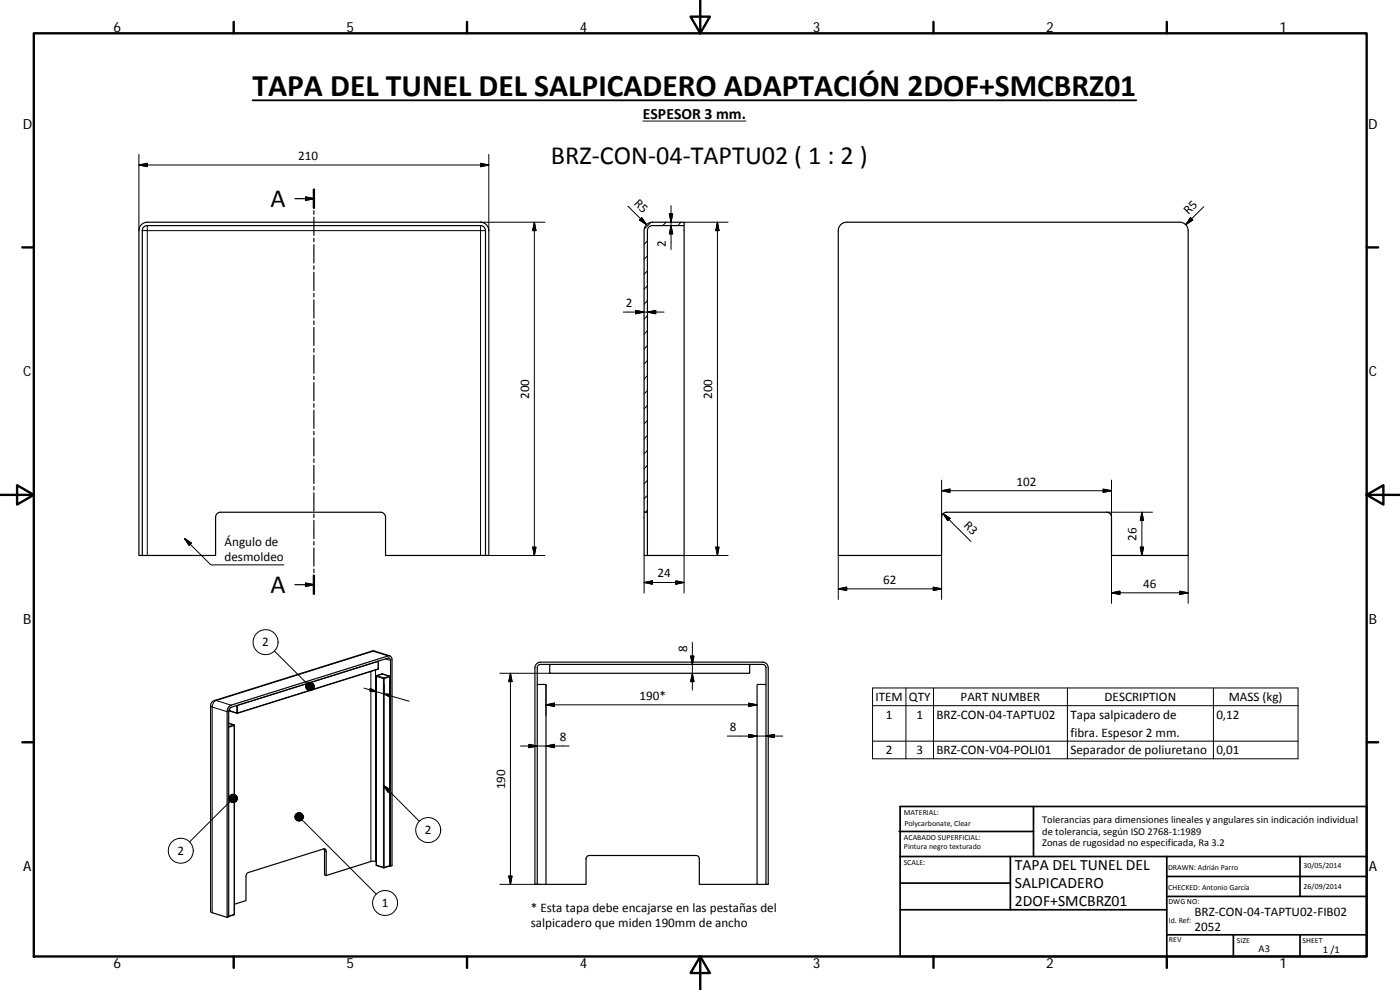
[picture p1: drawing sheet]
<svg xmlns="http://www.w3.org/2000/svg" width="420mm" height="297mm" viewBox="0 0 420 297" stroke-linecap="round" stroke-linejoin="round" font-family="sans-serif">
<g fill="none" stroke="#000" stroke-width=".36">
<path d="M88.5 59.6h5.7M91.7 59.1l2.5 .5-2.5 .5zM94.2 56.9v5.5M42.3 67.5l.9-.6 1-.2h100a2.56 2.56 0 0 1 2.5 2.5v97.5h-1v-97.5a1.48 1.48 0 0 0-1.5-1.5h-100a1.48 1.48 0 0 0-1.5 1.5v97.5h-1v-97.5l.1-.7zM94.2 63.2v1.1M94.2 65.2v5.4M94.2 71.5v1M94.2 73.4v5.5M94.2 79.8v1M193.9 67.5l.5-.4 1-.4h9.9v1h-9.5a1.45 1.45 0 0 0-1.5 1.5v84.5h-1v-84.5l.2-1.1zM205.3 67.7v99h-11M252.2 67.5l.9-.6 1-.2h100a2.55 2.55 0 0 1 2.5 2.5v97.5h-23v-11.5a1.45 1.45 0 0 0-1.5-1.5h-48a1.48 1.48 0 0 0-1.5 1.5v11.5h-31v-97.5l.1-.7z"/>
<path d="M94.2 81.7v5.5M94.2 88v1.1M94.2 90v5.4M94.2 96.3v1.1M94.2 98.2v5.5M94.2 104.6v1M94.2 106.5v5.5M94.2 112.9v1M94.2 114.8v5.5M94.2 121.1v1.1M94.2 123.1v5.4M94.2 129.4v1.1"/>
<path d="M94.2 131.3v5.5M94.2 137.7v1M94.2 139.6v5.5M94.2 146v1M94.2 147.9v5.5M94.2 154.2v1.1M94.2 156.1v5.5M193.3 153.7v13h1M194.3 153.7v13M42.7 166.7h22v-11.5a1.48 1.48 0 0 1 1.5-1.5h48a1.52 1.52 0 0 1 1.5 1.5v11.5h30M88.5 175.4h5.7M91.7 174.9l2.5 .5-2.5 .5z"/>
<path d="M94.2 162.5v1M94.2 164.4v5.5M94.2 170.8v1M94.2 172.7v5.5M113.5 198.4l-.1 2.4-42.2 13.2-2.2-.6-.1-.8M117 196.8l-4.5-1.4h-1l-47.4 14.9-.7 .6-.2 .9v61.7l.5 .4 4.5 1.4M160.9 199.3l.7-.5 .6-.1h66.7a1.69 1.69 0 0 1 1.7 1.6v65h-.7v-65l-.4-.7-.6-.3h-66.7l-.6 .3-.4 .5v65.2h-.7v-65zM224.8 199.3l.2 .2v2.3l-.2 .2h-59.7v-2.7M68.6 217l1.7 .7v56.6l-1.7 .7M68.8 212l.6-.4 47.1-14.8a.97 .97 0 0 1 1.2 1.2v61.7l-.5 .2v-61.7l-.3-.7-.3-.1-47.2 14.8-.5 .4-.3 .8v61.7l-.4 .2v-61.8zM113 202.8l1.8-.6 2.2 .8v56.8l-1.8 .6-2.3-.8zM161.2 205.5l2.7-.1-.2 59.9"/>
<path d="M229.9 205.5h-2.7v59.7l.2 .1M97.2 254.7l.2 .4v7.5l.5 .1M112.9 258.5l-1.4-.1-13.6 4.3M117 259.8l.2 .1M97.9 262.7v-7.3l-.2-.5-.4-.2-22.9 7.2-.4 .4-.2 .7v7.2l-3.5 1.1M161.2 265.2l.2 .1M161.2 265.3h.2M161.4 265.3h2.3M229.7 265.3h-19.8v-7.6l-.4-.8-.4-.2h-32.2l-.6 .2-.4 .6v7.8h-12.2M229.7 265.3h.2M229.9 265.2l-.2 .1"/>
</g>
<g fill="none" stroke="#000" stroke-width=".3">
<path d="M192.9 36.3h31M41.7 49.5l2.5-.5v1zM41.7 49.5h105M41.7 46.3v22.9M144.2 49l2.5 .5-2.5 .5zM146.7 46.3v22.9M44.2 67.7v1.5h-1.5M144.2 67.7v1.5h1.5M144.2 66.7h19.3M160.4 66.7l.5 2.5h-1zM160.4 66.7v100M188.5 61.8l5.5 5.6"/>
<path d="M192.6 65.3l1.4 2.1-2.1-1.4zM194.3 76.8l-1 1M194.3 72.3l-1 1M195.3 66.8l-1.9 1.9M199.9 66.7l-1 1M200.9 64.2h1l-.5 2.5zM201.4 61.7v13.1M201.4 67.7l.5 2.5h-1zM204.4 66.7l-1 1M205.3 66.7h13.2M215.3 66.7v100M215.3 66.7l.5 2.5h-1z"/>
<path d="M357.3 65.3l.7 .7-2.2 1.4zM361.2 62l-5.4 5.4M187.1 93.6h12.2M190.8 93.1l2.5 .5-2.5 .5zM194.3 99.2l-1 1M194.3 94.7l-1 1.1M194.3 90.2l-1 1M194.3 85.8l-1 1M194.3 81.3l-1 1M194.3 93.6l2.5-.5v1zM194.3 117.2l-1 1M194.3 112.7l-1 1"/>
<path d="M194.3 108.2l-1 1M194.3 103.7l-1 1M194.3 139.6l-1 1M194.3 135.1l-1 1M194.3 130.7l-1 1M194.3 126.2l-1 1M194.3 121.7l-1 1M194.3 148.6l-1 1M194.3 144.1l-1 1M194.3 153.1l-.6 .6M282.6 147.2l2.5-.5v1zM282.6 147.2h51"/>
<path d="M282.6 144.1v10.6M282.6 155.1v.1M283 154.1l8.4 8.4M283 154.1l2.1 1.4-.7 .7zM331.1 146.7l2.5 .5-2.5 .5zM332.1 153.7h13.8M333.6 144.1v11.1M342.7 153.7v13M342.7 153.7l.5 2.5h-1zM55.3 161.5l2.2 1.5-.7 .7zM55.3 161.5l8 8h21.9M159.9 164.2h1l-.5 2.5z"/>
<path d="M163.5 166.7h-19.3v-97.5h-100v97.5M193.3 166.7v11.2M193.3 174.8l2.5-.5v1zM193.3 174.8h12M202.8 174.3l2.5 .5-2.5 .5zM214.8 164.2h1l-.5 2.5zM218.5 166.7h-13.2v11.2M251.6 166.7v13.2M251.6 176.7l2.5-.5v1zM251.6 176.7h31M280.1 176.2l2.5 .5-2.5 .5zM282.6 166.7v13.2"/>
<path d="M333.6 166.7v14.3M333.6 177.9l2.5-.5v1zM333.6 177.9h23M342.2 164.2h1l-.5 2.5zM354.1 177.4l2.5 .5-2.5 .5zM356.6 166.7v14.3M82.3 195.3l9.8 9.8M111.5 195.4h.5M112 195.4l-47.1 14.8 4.5 1.4M112 195.4h.5M112 195.4l4.5 1.4M113.5 198.4v.1"/>
<path d="M115.7 197.7l1.5 .5M207.3 196.8h1l-.5 2.5zM207.8 192.7v14.3M63.2 211.8l.5 .3M63.7 212.1v61.8M63.7 212.1l4.5 1.4M64.4 210.2h.5a2.05 2.05 0 0 0-1.2 1.9M68.6 217l1.6 .5-1.6 .5M68.9 213.2v.1M68.9 213.3l.1 .1M68.9 212.5v.8M70.2 217.5l.1 .2"/>
<path d="M70.3 217.7v56.7l-1.7 .5M70.3 217.7l-1.7 .5M70.3 217.7h.1M71 211.7h.3M71 211.7h.1M71 211.7v2.2l-2.1-.6M71.3 211.6v.1M71.3 213.9l-.2 .1M71.3 211.7v2.2M71.3 213.9l-.1 .1M109.2 206.5l3.7 1M111.1 206.5l1.8 1h-1.8z"/>
<path d="M111.3 201.5v57M112.7 201v57.5M112.9 207.5l9.9 2.9M112.9 204.5v3M112.9 202.9h.1M113 202.9l2.1 .7v56.6l-2.1-.6zM113 202.7v.2M113.1 202.7l1.6-.5 2.1 .7-1.6 .5zM113.5 200.7l-42.2 13.2M113.5 200.7v-2.2l-42.2 13.2M113.5 200.7l-.1 .1M113.5 200.7h.1"/>
<path d="M114.7 202.2h.1M114.8 202.2h-.1M115.3 208.2l1.8 .1v.9zM115.3 203.6v56.6M116.9 202.9l.1 .2M117 203.1v56.6M117 203.1l-1.7 .5M117 203v.1M150 202h15.1M153.2 202v63.3M153.2 202l.5 2.5h-1zM163.9 205.5v9.2"/>
<path d="M163.9 211.5l2.5-.5v1zM163.9 211.5h63.3M207.8 202l.5 2.5h-1zM224.7 211l2.5 .5-2.5 .5zM261.9 206.4h127.7v21.3h-127.7zM261.9 211.7h127.7M271.9 206.4v21.3M280.2 206.4v21.3M320.3 206.4v21.3M364.2 206.4v21.3M115.1 235.6l2.1 1.4-.7 .7zM115.1 235.6l10.8 10.8"/>
<path d="M156.2 223.8h14.6M158.7 223.3l2.5 .5-2.5 .5zM163.9 223.8l2.5-.5v1zM218.3 220.9h16.6M224.7 220.3l2.5 .6-2.5 .4zM229.9 220.9l2.5-.6v1zM261.9 222.4h127.7M69.1 240.5l-12.2 12.1M90.6 246l22.3 22.3M97.4 255.2l.5 .2M112.9 259.5l.1 .2M117 259.7l-.1 .2"/>
<path d="M117 259.7l-1.7 .5M117 259.7h.1M70.3 274.3l-.1 .2M115.3 260.2h-.2l.1 .2M115.3 260.2l-.1 .2M150 265.3h12.2M152.7 262.8h1l-.5 2.5z"/>
<circle cx="79.7" cy="192.7" r="3.8"/>
<circle cx="115.2" cy="203.5" r=".14"/>
<circle cx="54.3" cy="255.3" r="3.8"/>
<circle cx="128.5" cy="249" r="3.8"/>
<circle cx="115.6" cy="270.9" r="3.8"/>
</g>
<g fill="none" stroke="#000" stroke-width=".71">
<path d="M10.1 10h400.1v277h-400.1zM70.1 6.6v3.4M140.2 6.6v3.4M207.3 5h5.8l-2.9 5zM210.2 0v10M280.2 6.6v3.4M350.2 6.6v3.4M94.2 56.9v5.5M6.7 74.2h3.4M410.2 74.2h3.4M.2 148.5h9.9M5.1 145.6l5 2.9-5 2.9z"/>
<path d="M410.2 148.5l5-2.9v5.8zM410.2 148.5h9.9M94.2 172.7v5.5M6.7 222.7h3.4M410.2 222.7h3.4M70.1 287v3.4M140.2 287v3.4M210.2 287l2.9 5h-5.8zM210.2 287v10M280.2 287v3.4M350.2 287v3.4"/>
</g>
<g fill="none" stroke="#000" stroke-width=".51">
<path d="M269.8 249.5h40.4M270.1 257h140.1M270.1 242h140.1v45h-140.1zM303.2 257v16M310.2 242v15M350.2 257v30M390.2 257v12M270.1 273h80.1M270.1 265h33.1M350.2 269h60M350.2 263h60M350.2 280.5h60"/>
<path d="M370.2 280.5v6.5M390.2 280.5v6.5"/>
</g>
<path d="M91.7 59.1l2.5 .5-2.5 .5zM91.7 174.9l2.5 .5-2.5 .5z" fill="#000" stroke="#000" stroke-width=".36"/>
<path d="M75.8 30.1h265.2" fill="none" stroke="#000" stroke-width=".53"/>
<g fill="#000" stroke="#000" stroke-width=".3">
<path d="M41.7 49.5l2.5-.5v1zM144.2 49l2.5 .5-2.5 .5zM160.4 66.7l.5 2.5h-1zM192.6 65.3l1.4 2.1-2.1-1.4zM200.9 64.2h1l-.5 2.5zM201.4 67.7l.5 2.5h-1zM215.3 66.7l.5 2.5h-1zM357.3 65.3l.7 .7-2.2 1.4zM190.8 93.1l2.5 .5-2.5 .5zM194.3 93.6l2.5-.5v1zM282.6 147.2l2.5-.5v1zM283 154.1l2.1 1.4-.7 .7z"/>
<path d="M331.1 146.7l2.5 .5-2.5 .5zM342.7 153.7l.5 2.5h-1zM55.3 161.5l2.2 1.5-.7 .7zM159.9 164.2h1l-.5 2.5zM193.3 174.8l2.5-.5v1zM202.8 174.3l2.5 .5-2.5 .5zM214.8 164.2h1l-.5 2.5zM251.6 176.7l2.5-.5v1zM280.1 176.2l2.5 .5-2.5 .5zM333.6 177.9l2.5-.5v1zM342.2 164.2h1l-.5 2.5zM354.1 177.4l2.5 .5-2.5 .5z"/>
<path d="M207.3 196.8h1l-.5 2.5zM94.1 205.4l.1 .6zM94 205.2l.2 .8zM93.8 205l.4 1zM93.6 204.9l.6 1.1zM93.3 204.8l.9 1.2zM93.1 204.7l.2 .1 .9 1.2zM92.8 204.7h.3l1.1 1.3zM92.5 204.8l.3-.1 1.4 1.3zM92.3 204.9l.2-.1 1.7 1.2zM92.1 205.1l.2-.2 1.9 1.1zM92.1 205.1l2.1 .9-2.3-.7z"/>
<path d="M91.9 205.3l2.3 .7-2.4-.5zM91.8 205.5l2.4 .5-2.5-.2zM91.7 205.8l2.5 .2-2.5 .1zM91.7 206.1l2.5-.1-2.4 .4zM91.8 206.4l2.4-.4-2.3 .6zM91.9 206.6l2.3-.6-2.1 .8zM92.1 206.8l2.1-.8-1.9 1zM92.3 207l1.9-1-1.7 1.1zM92.5 207.1l1.7-1.1-1.4 1.2zM92.8 207.2l1.4-1.2-1.1 1.2zM94.2 206l-.9 1.2h-.2zM94.2 206l-.6 1.1-.3 .1z"/>
<path d="M94.2 206l-.6 1.1zM94.2 206l-.4 .9zM94.2 206l-.2 .7zM94.2 206l-.1 .5zM94.2 206v.2zM111.1 206.5l1.8 1h-1.8zM115.3 208.2l1.8 .1v.9zM153.2 202l.5 2.5h-1zM163.9 211.5l2.5-.5v1zM207.8 202l.5 2.5h-1zM224.7 211l2.5 .5-2.5 .5zM71.1 239l.1 .6z"/>
<path d="M70.9 238.8l.3 .8zM70.7 238.6l.5 1zM70.5 238.5l.7 1.1zM70.3 238.4l.9 1.2zM70 238.3l1.2 1.3zM69.7 238.3h.3l1.2 1.3zM69.5 238.4l.2-.1 1.5 1.3zM69.2 238.5l.3-.1 1.7 1.2zM69.1 238.7l.1-.2 2 1.1zM69.1 238.7l2.1 .9-2.3-.7zM68.9 238.9l2.3 .7-2.4-.4zM68.8 239.2l2.4 .4-2.5-.2z"/>
<path d="M68.7 239.4l2.5 .2-2.5 .1zM68.7 239.7l2.5-.1-2.4 .4zM68.8 240l2.4-.4-2.3 .6zM68.9 240.2l2.3-.6-2.1 .8zM69.1 240.4l2.1-.8-2 1zM69.2 240.6l2-1-1.7 1.1zM69.5 240.7l1.7-1.1-1.5 1.2zM69.7 240.8l1.5-1.2-1.2 1.2zM71.2 239.6l-1.2 1.2zM71.2 239.6l-.9 1.1zM71.2 239.6l-.7 1.1zM71.2 239.6l-.5 .9z"/>
<path d="M71.2 239.6l-.3 .7zM71.2 239.6l-.1 .5zM71.2 239.6v.2zM115.1 235.6l2.1 1.4-.7 .7zM158.7 223.3l2.5 .5-2.5 .5zM163.9 223.8l2.5-.5v1zM224.7 220.3l2.5 .6-2.5 .4zM229.9 220.9l2.5-.6v1zM90.9 244.6l.1 .5zM90.7 244.3l.3 .8zM90.5 244.1l.5 1zM90.3 244l.7 1.1z"/>
<path d="M90.1 243.9l.9 1.2zM89.8 243.8l.3 .1 .9 1.2zM89.5 243.9l.3-.1 1.2 1.3zM89.3 243.9h.2l1.5 1.2zM89 244.1l.3-.2 1.7 1.2zM88.8 244.2l.2-.1 2 1zM88.8 244.2l2.2 .9-2.3-.7zM88.7 244.4l2.3 .7-2.4-.4zM88.6 244.7l2.4 .4-2.5-.2zM88.5 244.9l2.5 .2-2.5 .1zM88.5 245.2l2.5-.1-2.4 .4zM88.6 245.5l2.4-.4-2.3 .6z"/>
<path d="M88.7 245.7l2.3-.6-2.2 .8zM88.8 245.9l2.2-.8-2 1zM89 246.1l2-1-1.7 1.2zM89.3 246.3l1.7-1.2-1.5 1.2zM89.5 246.3l1.5-1.2-1.2 1.2zM91 245.1l-.9 1.2h-.3zM91 245.1l-.9 1.2zM91 245.1l-.7 1.1zM91 245.1l-.5 .9zM91 245.1l-.3 .7zM91 245.1l-.1 .5zM91 245.1l-.1 .3z"/>
<path d="M152.7 262.8h1l-.5 2.5z"/>
</g>
<text font-size="9.4" x="75.8" y="28.7">TAPA DEL TUNEL DEL SALPICADERO ADAPTACIÓN 2DOF+SMCBRZ01</text>
<g font-size="7.9">
<text x="165.3" y="49.3">BRZ‐CON‐04‐TAPTU02 ( 1 : 2 )</text>
<text x="81.2" y="62.1">A</text>
<text x="81.2" y="177.9">A</text>
</g>
<g font-size="4.7">
<text x="192.9" y="35.6">ESPESOR 3 mm.</text>
<text x="304.6" y="261.1">TAPA DEL TUNEL DEL</text>
<text x="304.6" y="266.5">SALPICADERO</text>
<text x="304.6" y="271.9">2DOF+SMCBRZ01</text>
</g>
<g font-size="4.2">
<text x="34" y="9.6">6</text>
<text x="104" y="9.6">5</text>
<text x="174" y="9.6">4</text>
<text x="244" y="9.6">3</text>
<text x="314" y="9.6">2</text>
<text x="384" y="9.6">1</text>
<text x="6.8" y="38.7">D</text>
<text x="410.6" y="38.7">D</text>
<text x="7" y="112.9">C</text>
<text x="410.8" y="112.9">C</text>
<text x="7" y="187.1">B</text>
<text x="410.8" y="187.1">B</text>
<text x="7" y="261.3">A</text>
<text x="410.8" y="261.3">A</text>
<text x="34" y="290.4">6</text>
<text x="104" y="290.4">5</text>
<text x="174" y="290.4">4</text>
<text x="244" y="290.4">3</text>
<text x="314" y="290.4">2</text>
<text x="384" y="290.4">1</text>
</g>
<g font-size="3.9">
<text x="89.5" y="48">210</text>
<text x="190.1" y="61.3" transform="rotate(45 190.1 61.3)">R5</text>
<text x="356.7" y="64.4" transform="rotate(-45 356.7 64.4)">R5</text>
<text x="199.9" y="74.1" transform="rotate(-90 199.9 74.1)">2</text>
<text x="187.8" y="92.1">2</text>
<text x="158.8" y="119.7" transform="rotate(-90 158.8 119.7)">200</text>
<text x="213.7" y="119.7" transform="rotate(-90 213.7 119.7)">200</text>
<text x="305.1" y="145.7">102</text>
<text x="289" y="157.9" transform="rotate(45 289 157.9)">R3</text>
<text x="67.4" y="163.9">Ángulo de</text>
<text x="341.1" y="162.2" transform="rotate(-90 341.1 162.2)">26</text>
<text x="67.4" y="168.4">desmoldeo</text>
<text x="197.3" y="173.2">24</text>
<text x="265.1" y="175.1">62</text>
<text x="343.1" y="176.3">46</text>
<text x="78.7" y="193.9">2</text>
<text x="206.2" y="195.5" transform="rotate(-90 206.2 195.5)">8</text>
<text x="191.9" y="209.9">190*</text>
<text x="262.8" y="210.3">ITEM</text>
<text x="265.9" y="215.6">1</text>
<text x="272.8" y="210.3">QTY</text>
<text x="275" y="215.6">1</text>
<text x="281" y="215.6">BRZ‐CON‐04‐TAPTU02</text>
<text x="288.3" y="210.3">PART NUMBER</text>
<text x="321.2" y="215.7">Tapa salpicadero de</text>
<text x="331.5" y="210.3">DESCRIPTION</text>
<text x="365.1" y="215.6">0,12</text>
<text x="368.8" y="210.4">MASS (kg)</text>
<text x="219" y="219.3">8</text>
<text x="321.2" y="221">fibra. Espesor 2 mm.</text>
<text x="168.1" y="222.3">8</text>
<text x="265.9" y="226.3">2</text>
<text x="275" y="226.3">3</text>
<text x="281" y="226.3">BRZ‐CON‐V04‐POLI01</text>
<text x="321.2" y="226.3">Separador de poliuretano</text>
<text x="365.1" y="226.3">0,01</text>
<text x="151.6" y="236.8" transform="rotate(-90 151.6 236.8)">190</text>
<text x="127.5" y="250.3">2</text>
<text x="53.2" y="256.5">2</text>
<text x="114.6" y="272.2">1</text>
<text x="159.3" y="273.7">* Esta tapa debe encajarse en las pestañas del</text>
<text x="358.5" y="274.9">BRZ‐CON‐04‐TAPTU02‐FIB02</text>
<text x="159.3" y="278.2">salpicadero que miden 190mm de ancho</text>
<text x="358.5" y="279.4">2052</text>
</g>
<g font-size="3.1">
<text x="312.8" y="246.8">Tolerancias para dimensiones lineales y angulares sin indicación individual</text>
<text x="312.8" y="250.4">de tolerancia, según ISO 2768‐1:1989</text>
<text x="312.8" y="254">Zonas de rugosidad no especificada, Ra 3.2</text>
<text x="377.7" y="285.6">A3</text>
<text x="397" y="285.9">1 /1</text>
</g>
<g font-size="2.4">
<text x="271.2" y="244.4">MATERIAL:</text>
<text x="271.3" y="251.9">ACABADO SUPERFICIAL:</text>
<text x="271.4" y="247.9">Polycarbonate, Clear</text>
<text x="271.3" y="254.6">Pintura negro texturado</text>
<text x="271.2" y="259.7">SCALE:</text>
<text x="350.6" y="260.9">DRAWN: Adrián Parro</text>
<text x="391.2" y="260.6">30/05/2014</text>
<text x="350.6" y="267">CHECKED: Antonio García</text>
<text x="391.2" y="266.6">26/09/2014</text>
<text x="350.7" y="271.4">DWG NO:</text>
<text x="350.8" y="276.8">Id. Ref:</text>
<text x="350.8" y="282.8">REV</text>
<text x="371.2" y="282.9">SIZE</text>
<text x="390.9" y="282.9">SHEET</text>
</g>
</svg>
